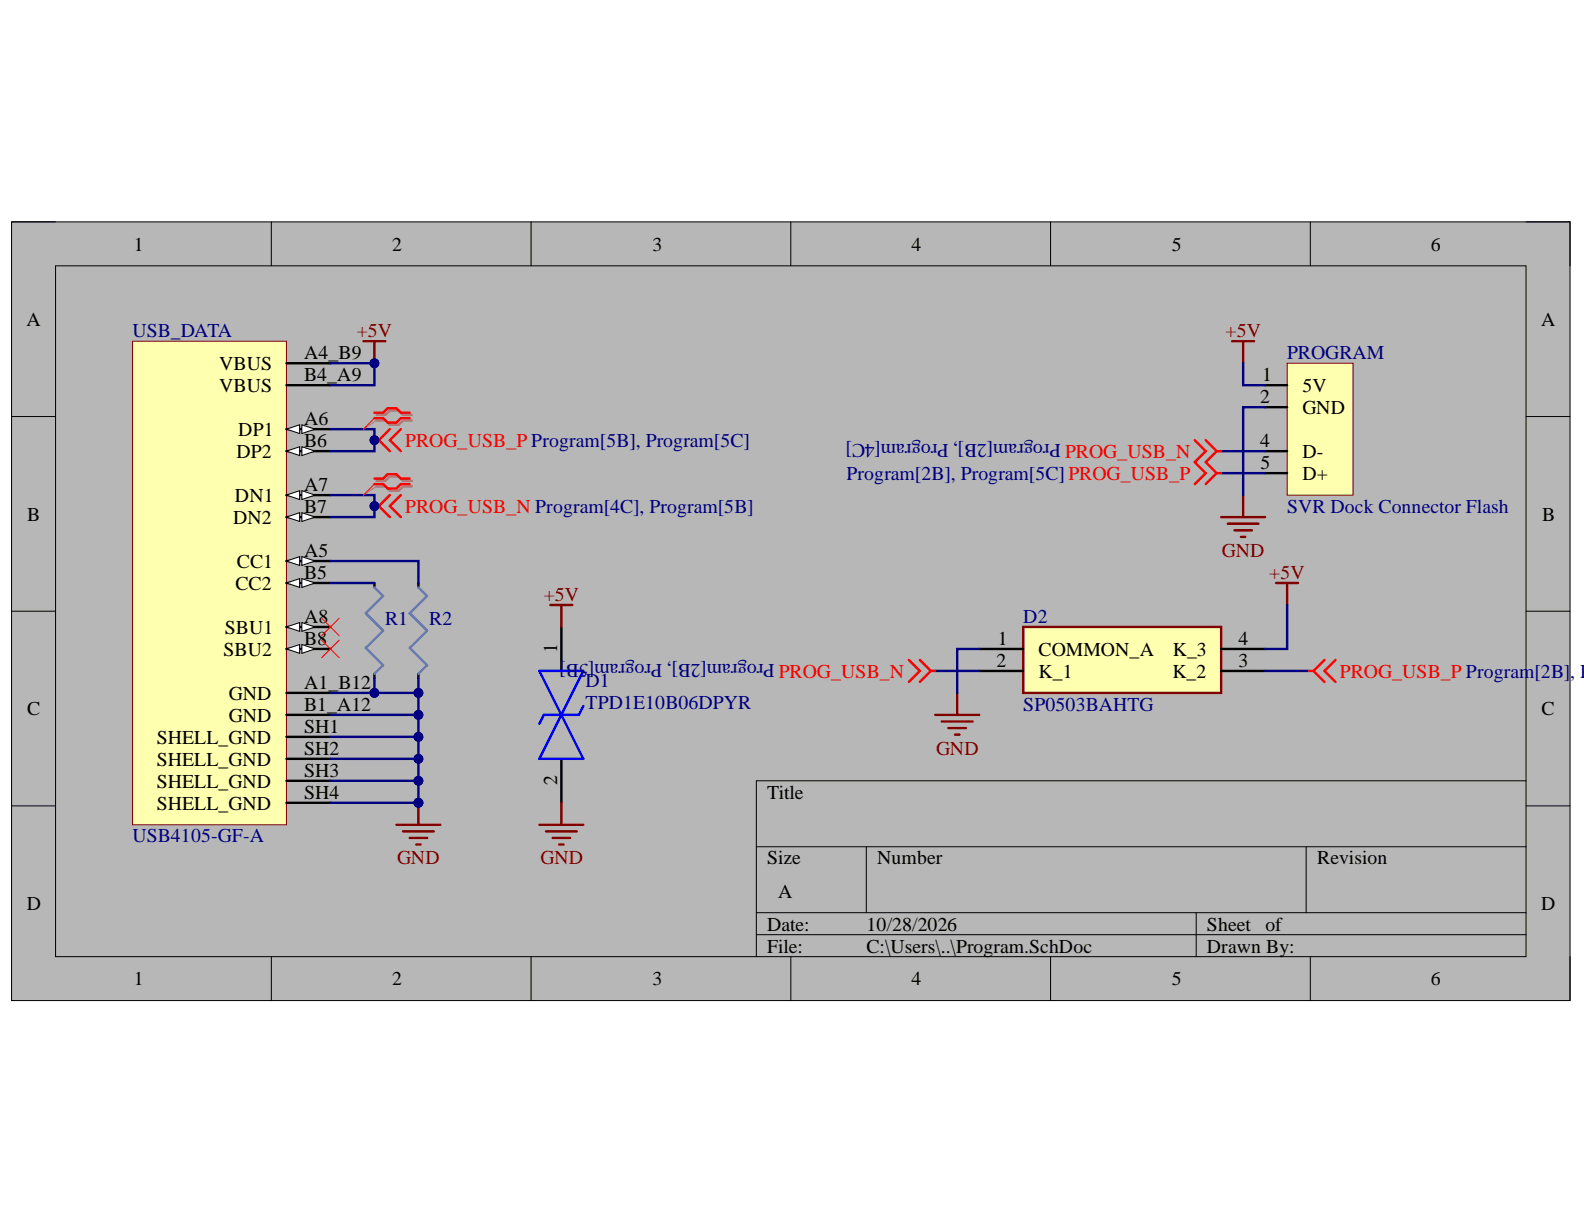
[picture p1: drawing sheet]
<svg xmlns="http://www.w3.org/2000/svg" width="279mm" height="216mm" viewBox="0 0 279 216" stroke-linecap="round" stroke-linejoin="round" font-family="sans-serif">
<path d="M2 39.1h274.9v137.4h-274.9z" fill-rule="evenodd" fill="#b7b7b7"/>
<path d="M2 39.1h274.9v137.4h-274.9z" fill="none" stroke="#000" stroke-width=".18"/>
<path d="M9.8 46.9h259.4v121.8h-259.4z" fill-rule="evenodd" fill="#b7b7b7"/>
<g fill="none" stroke="#000" stroke-width=".18">
<path d="M2 39.1h7.8M47.9 39.1v7.8M93.7 39.1v7.8M139.5 39.1v7.8M185.3 39.1v7.8M231.1 39.1v7.8M269.2 39.1h7.7v7.8M9.8 46.9h259.4v121.8h-259.4zM2 73.5h7.8M269.2 73.5h7.7M2 107.8h7.8M269.2 107.8h7.7"/>
<path d="M269.2 137.7h-135.8v31M2 142.2h7.8M133.4 149.4h135.8M152.8 149.4v11.6M230.4 149.4v11.6M269.2 142.2h7.7M47.9 168.7v7.8M93.7 168.7v7.8M133.4 161h135.8M133.4 164.9h135.8M139.5 168.7v7.8M185.3 168.7v7.8"/>
<path d="M211 161v7.7M231.1 168.7v7.8M276.9 168.7v7.8"/>
</g>
<path d="M23.4 60.2h27.1v85.3h-27.1z" fill-rule="evenodd" fill="#ffffb0"/>
<path d="M23.4 60.2h27.1v85.3h-27.1z" fill="none" stroke="#800000" stroke-width=".18"/>
<path d="M50.5 64.1h7.8M50.5 67.9h7.8M50.5 75.7h7.8M50.5 122.2h7.8M50.5 126.1h7.8M50.5 130h7.8M50.5 133.9h7.8M50.5 137.7h7.8M50.5 141.6h7.8" fill="none" stroke="#000" stroke-width=".42"/>
<path d="M50.5 75.7l2.4-.8v1.6z" fill="#f8fcff"/>
<path d="M50.5 75.7l2.4-.8v1.6z" fill="none" stroke="#000" stroke-width=".18"/>
<path d="M53.2 74.9l2.4 .8-2.4 .8z" fill="#f8fcff"/>
<path d="M53.2 74.9l2.4 .8-2.4 .8z" fill="none" stroke="#000" stroke-width=".18"/>
<path d="M50.5 79.6h7.8" fill="none" stroke="#000" stroke-width=".42"/>
<path d="M50.5 79.6l2.4-.8v1.6z" fill="#f8fcff"/>
<path d="M50.5 79.6l2.4-.8v1.6z" fill="none" stroke="#000" stroke-width=".18"/>
<path d="M53.2 78.8l2.4 .8-2.4 .8z" fill="#f8fcff"/>
<path d="M53.2 78.8l2.4 .8-2.4 .8z" fill="none" stroke="#000" stroke-width=".18"/>
<path d="M50.5 87.3h7.8" fill="none" stroke="#000" stroke-width=".42"/>
<path d="M50.5 87.3l2.4-.7v1.5z" fill="#f8fcff"/>
<path d="M50.5 87.3l2.4-.7v1.5z" fill="none" stroke="#000" stroke-width=".18"/>
<path d="M53.2 86.6l2.4 .7-2.4 .8z" fill="#f8fcff"/>
<path d="M53.2 86.6l2.4 .7-2.4 .8z" fill="none" stroke="#000" stroke-width=".18"/>
<path d="M50.5 91.2h7.8" fill="none" stroke="#000" stroke-width=".42"/>
<path d="M50.5 91.2l2.4-.8v1.6z" fill="#f8fcff"/>
<path d="M50.5 91.2l2.4-.8v1.6z" fill="none" stroke="#000" stroke-width=".18"/>
<path d="M53.2 90.4l2.4 .8-2.4 .8z" fill="#f8fcff"/>
<path d="M53.2 90.4l2.4 .8-2.4 .8z" fill="none" stroke="#000" stroke-width=".18"/>
<path d="M50.5 99h7.8" fill="none" stroke="#000" stroke-width=".42"/>
<path d="M50.5 99l2.4-.8v1.5z" fill="#f8fcff"/>
<path d="M50.5 99l2.4-.8v1.5z" fill="none" stroke="#000" stroke-width=".18"/>
<path d="M53.2 98.2l2.4 .8-2.4 .7z" fill="#f8fcff"/>
<path d="M53.2 98.2l2.4 .8-2.4 .7z" fill="none" stroke="#000" stroke-width=".18"/>
<path d="M50.5 102.8h7.8" fill="none" stroke="#000" stroke-width=".42"/>
<path d="M50.5 102.8l2.4-.7v1.5z" fill="#f8fcff"/>
<path d="M50.5 102.8l2.4-.7v1.5z" fill="none" stroke="#000" stroke-width=".18"/>
<path d="M53.2 102.1l2.4 .7-2.4 .8z" fill="#f8fcff"/>
<path d="M53.2 102.1l2.4 .7-2.4 .8z" fill="none" stroke="#000" stroke-width=".18"/>
<path d="M50.5 110.6h7.8" fill="none" stroke="#000" stroke-width=".42"/>
<path d="M50.5 110.6l2.4-.8v1.6z" fill="#f8fcff"/>
<path d="M50.5 110.6l2.4-.8v1.6z" fill="none" stroke="#000" stroke-width=".18"/>
<path d="M53.2 109.8l2.4 .8-2.4 .8z" fill="#f8fcff"/>
<path d="M53.2 109.8l2.4 .8-2.4 .8z" fill="none" stroke="#000" stroke-width=".18"/>
<path d="M50.5 114.5h7.8" fill="none" stroke="#000" stroke-width=".42"/>
<path d="M50.5 114.5l2.4-.8v1.5z" fill="#f8fcff"/>
<path d="M50.5 114.5l2.4-.8v1.5z" fill="none" stroke="#000" stroke-width=".18"/>
<path d="M53.2 113.7l2.4 .8-2.4 .7z" fill="#f8fcff"/>
<path d="M53.2 113.7l2.4 .8-2.4 .7z" fill="none" stroke="#000" stroke-width=".18"/>
<path d="M69.9 145.5h7.8M71.1 146.6h5.4M72.3 147.8h3.1M73.4 149h.8M73.8 141.6v3.9" fill="none" stroke="#800000" stroke-width=".42"/>
<circle cx="73.8" cy="141.6" r=".78" fill="#000080"/>
<circle cx="73.8" cy="141.6" r=".78" fill="none" stroke="#000080" stroke-width=".18"/>
<path d="M56.7 109l3.1 3.1M56.7 112.9l3.1 3.1M59.8 109l-3.1 3.1M59.8 112.9l-3.1 3.1" fill="none" stroke="#f00" stroke-width=".18"/>
<path d="M66 102.8v.8M66 118.9v.7M73.8 102.8v.8M73.8 118.9v.7" fill="none" stroke="#000" stroke-width=".42"/>
<path d="M66 103.6l1.6 1.5-3.1 3.1 3.1 3-3.1 3.1 3.1 3-1.6 1.6M73.8 103.6l1.5 1.5-3 3.1 3 3-3 3.1 3 3-1.5 1.6" fill="none" stroke="#4a86e8" stroke-width=".42"/>
<path d="M66 77.6h.8M66.8 77.6l2 2M68.8 75.7l-2 1.9M70.7 75.7l-1.9 1.9 1.9 2" fill="none" stroke="#f00" stroke-width=".42"/>
<circle cx="66" cy="77.6" r=".77" fill="#000080"/>
<circle cx="66" cy="77.6" r=".77" fill="none" stroke="#000080" stroke-width=".18"/>
<path d="M66 89.3h.8M66.8 89.3l2 1.9M68.8 87.3l-2 2M70.7 87.3l-1.9 2 1.9 1.9" fill="none" stroke="#f00" stroke-width=".42"/>
<circle cx="66" cy="89.3" r=".77" fill="#000080"/>
<circle cx="66" cy="89.3" r=".77" fill="none" stroke="#000080" stroke-width=".18"/>
<path d="M227 64.1h11.7v23.2h-11.7z" fill-rule="evenodd" fill="#ffffb0"/>
<path d="M227 64.1h11.7v23.2h-11.7z" fill="none" stroke="#800000" stroke-width=".18"/>
<path d="M223.2 67.9h3.8M223.2 71.8h3.8M223.2 79.6h3.8M223.2 83.5h3.8" fill="none" stroke="#000" stroke-width=".42"/>
<path d="M217.3 60.2h3.9M219.3 60.2v3.9M215.4 91.2h7.8M216.6 92.4h5.4M217.7 93.5h3.1M218.9 94.7h.8M219.3 87.3v3.9" fill="none" stroke="#800000" stroke-width=".42"/>
<path d="M180.5 110.6h34.9v11.6h-34.9z" fill-rule="evenodd" fill="#ffffb0"/>
<path d="M64.1 60.2h3.9M66 60.2v3.9M180.5 110.6h34.9v11.6h-34.9zM225.1 102.8h3.9M227 102.8v3.9M165 126.1h7.7M166.1 127.3h5.5M167.3 128.4h3.1M168.5 129.6h.7M168.8 122.2v3.9" fill="none" stroke="#800000" stroke-width=".42"/>
<path d="M172.7 114.5h7.8M172.7 118.3h7.8M215.4 114.5h7.8M215.4 118.3h7.8" fill="none" stroke="#000" stroke-width=".42"/>
<circle cx="66" cy="64.1" r=".77" fill="#000080"/>
<circle cx="66" cy="64.1" r=".77" fill="none" stroke="#000080" stroke-width=".18"/>
<path d="M99 110.6v7.7M99 133.9v7.7" fill="none" stroke="#000" stroke-width=".42"/>
<path d="M95.1 118.3h7.8l-3.9 7.8zM99 126.1l3.9 7.8h-7.8zM102.9 124.5l-.8 1.6h-6.2l-.8 1.5" fill="none" stroke="#00f" stroke-width=".42"/>
<path d="M97.1 106.7h3.9M99 106.7v3.9M95.1 145.5h7.8M96.3 146.6h5.4M97.5 147.8h3.1M98.6 149h.8M99 141.6v3.9" fill="none" stroke="#800000" stroke-width=".42"/>
<path d="M58.3 99h15.5v3.8M58.3 102.8h7.7M58.3 126.1h15.5" fill="none" stroke="#000080" stroke-width=".42"/>
<circle cx="73.8" cy="126.1" r=".78" fill="#000080"/>
<circle cx="73.8" cy="126.1" r=".78" fill="none" stroke="#000080" stroke-width=".18"/>
<path d="M58.3 130h15.5" fill="none" stroke="#000080" stroke-width=".42"/>
<circle cx="73.8" cy="130" r=".78" fill="#000080"/>
<circle cx="73.8" cy="130" r=".78" fill="none" stroke="#000080" stroke-width=".18"/>
<path d="M58.3 133.9h15.5" fill="none" stroke="#000080" stroke-width=".42"/>
<circle cx="73.8" cy="133.8" r=".78" fill="#000080"/>
<circle cx="73.8" cy="133.8" r=".78" fill="none" stroke="#000080" stroke-width=".18"/>
<path d="M58.3 137.7h15.5" fill="none" stroke="#000080" stroke-width=".42"/>
<circle cx="73.8" cy="137.7" r=".78" fill="#000080"/>
<circle cx="73.8" cy="137.7" r=".78" fill="none" stroke="#000080" stroke-width=".18"/>
<path d="M58.3 141.6h15.5" fill="none" stroke="#000080" stroke-width=".42"/>
<circle cx="73.8" cy="141.6" r=".78" fill="#000080"/>
<circle cx="73.8" cy="141.6" r=".78" fill="none" stroke="#000080" stroke-width=".18"/>
<path d="M58.3 122.2h15.5v19.4" fill="none" stroke="#000080" stroke-width=".42"/>
<circle cx="73.8" cy="141.6" r=".78" fill="#000080"/>
<circle cx="73.8" cy="141.6" r=".78" fill="none" stroke="#000080" stroke-width=".18"/>
<circle cx="73.8" cy="137.7" r=".78" fill="#000080"/>
<circle cx="73.8" cy="137.7" r=".78" fill="none" stroke="#000080" stroke-width=".18"/>
<circle cx="73.8" cy="133.8" r=".78" fill="#000080"/>
<circle cx="73.8" cy="133.8" r=".78" fill="none" stroke="#000080" stroke-width=".18"/>
<circle cx="73.8" cy="130" r=".78" fill="#000080"/>
<circle cx="73.8" cy="130" r=".78" fill="none" stroke="#000080" stroke-width=".18"/>
<circle cx="73.8" cy="126.1" r=".78" fill="#000080"/>
<circle cx="73.8" cy="126.1" r=".78" fill="none" stroke="#000080" stroke-width=".18"/>
<circle cx="73.8" cy="122.2" r=".78" fill="#000080"/>
<circle cx="73.8" cy="122.2" r=".78" fill="none" stroke="#000080" stroke-width=".18"/>
<circle cx="66" cy="122.2" r=".77" fill="#000080"/>
<circle cx="66" cy="122.2" r=".77" fill="none" stroke="#000080" stroke-width=".18"/>
<path d="M66 119.6v2.6" fill="none" stroke="#000080" stroke-width=".42"/>
<circle cx="66" cy="122.2" r=".77" fill="#000080"/>
<circle cx="66" cy="122.2" r=".77" fill="none" stroke="#000080" stroke-width=".18"/>
<path d="M73.8 119.6v2.6" fill="none" stroke="#000080" stroke-width=".42"/>
<circle cx="73.8" cy="122.2" r=".78" fill="#000080"/>
<circle cx="73.8" cy="122.2" r=".78" fill="none" stroke="#000080" stroke-width=".18"/>
<path d="M58.3 75.7h7.7v3.9h-7.7" fill="none" stroke="#000080" stroke-width=".42"/>
<circle cx="66" cy="77.6" r=".77" fill="#000080"/>
<circle cx="66" cy="77.6" r=".77" fill="none" stroke="#000080" stroke-width=".18"/>
<path d="M58.3 87.3h7.7v3.9h-7.7" fill="none" stroke="#000080" stroke-width=".42"/>
<circle cx="66" cy="89.3" r=".77" fill="#000080"/>
<circle cx="66" cy="89.3" r=".77" fill="none" stroke="#000080" stroke-width=".18"/>
<path d="M58.3 64.1h7.7v3.8h-7.7M215.4 79.6h7.8M219.3 64.1v3.8h3.9M223.2 71.8h-3.9v15.5M215.4 83.5h7.8M172.7 114.5h-3.9v7.7M227 106.7v7.8h-3.8" fill="none" stroke="#000080" stroke-width=".42"/>
<circle cx="66" cy="64.1" r=".77" fill="#000080"/>
<circle cx="66" cy="64.1" r=".77" fill="none" stroke="#000080" stroke-width=".18"/>
<path d="M165 118.3h7.7M223.2 118.3h7.7" fill="none" stroke="#000080" stroke-width=".42"/>
<g fill="none" stroke="#f00" stroke-width=".42">
<path d="M66 72.8h1.6l.8-.8h1.5l.8 .8h1.6M66 73.8h1.6l.8 .7h1.5l.8-.7h1.6M210.7 77.6l2 2-2 1.9 2 2-2 1.9M212.7 77.6l1.9 2M214.6 79.6l-1.9 1.9 1.9 2M214.6 79.6h.8M66 84.4h1.6l.8-.8h1.5l.8 .8h1.6M66 85.4h1.6l.8 .8h1.5l.8-.8h1.6M214.6 83.5l-1.9 1.9M214.6 83.5h.8M160.3 116.4l1.9 1.9-1.9 2M162.2 116.4l2 1.9"/>
<path d="M164.2 118.3h.8M164.2 118.3l-2 2M230.9 118.3h.8M231.7 118.3l1.9 2M233.6 116.4l-1.9 1.9M235.6 116.4l-2 1.9 2 2"/>
</g>
<path d="M66.4 73.2h1.6l.8-.8h1.5l.8 .8h1.5M66.4 74.2h1.6l.8 .7h1.5l.8-.7h1.5M66.4 84.8h1.6l.8-.8h1.5l.8 .8h1.5M66.4 85.8h1.6l.8 .8h1.5l.8-.8h1.5" fill="none" stroke="#a27575" stroke-width=".42"/>
<path d="M66.4 74.2l-2.3 1.5M66.4 85.8l-2.3 1.5" fill="none" stroke="#a27575" stroke-width=".18"/>
<path d="M66 73.8l-1.9 1.9M66 85.4l-1.9 1.9" fill="none" stroke="#f00" stroke-width=".18"/>
<g font-size="3.5">
<text x="23.6" y="44.2">1</text>
<text x="69.2" y="44.2">2</text>
<text x="115.1" y="44.2">3</text>
<text x="160.8" y="44.2">4</text>
<text x="206.7" y="44.2">5</text>
<text x="252.4" y="44.2">6</text>
<text x="4.7" y="57.5">A</text>
<text x="271.8" y="57.5">A</text>
<text x="38.7" y="65.3">VBUS</text>
<text x="53.6" y="63.3">A4_B9</text>
<text x="38.7" y="69.1">VBUS</text>
<text x="53.6" y="67.2">B4_A9</text>
<text x="222.3" y="71.1">2</text>
<text x="222.6" y="67.2">1</text>
<text x="229.7" y="69.1">5V</text>
<text x="42" y="76.9">DP1</text>
<text x="53.6" y="75">A6</text>
<text x="229.7" y="73">GND</text>
<text x="41.7" y="80.8">DP2</text>
<text x="53.6" y="78.9">B6</text>
<text x="222.3" y="78.9">4</text>
<text x="222.4" y="82.8">5</text>
<text x="229.7" y="80.8">D-</text>
<text x="41.4" y="88.5">DN1</text>
<text x="53.6" y="86.6">A7</text>
<text x="229.7" y="84.7">D+</text>
<text x="4.8" y="91.9">B</text>
<text x="41.1" y="92.4">DN2</text>
<text x="53.6" y="90.4">B7</text>
<text x="272" y="91.9">B</text>
<text x="41.8" y="100.2">CC1</text>
<text x="53.6" y="98.2">A5</text>
<text x="41.5" y="104.1">CC2</text>
<text x="53.6" y="102.1">B5</text>
<text x="39.7" y="111.8">SBU1</text>
<text x="53.6" y="109.9">A8</text>
<text x="53.6" y="113.8">B8</text>
<text x="176" y="113.8">1</text>
<text x="218.5" y="113.8">4</text>
<text x="39.4" y="115.6">SBU2</text>
<text x="98.3" y="115.2" transform="rotate(-90 98.3 115.2)">1</text>
<text x="175.8" y="117.6">2</text>
<text x="183.2" y="115.6">COMMON_A</text>
<text x="183.2" y="119.5">K_1</text>
<text x="206.8" y="119.5">K_2</text>
<text x="206.9" y="115.6">K_3</text>
<text x="218.5" y="117.6">3</text>
<text x="40.3" y="123.4">GND</text>
<text x="53.6" y="121.5">A1_B12</text>
<text x="53.6" y="125.4">B1_A12</text>
<text x="4.8" y="126.2">C</text>
<text x="27.7" y="131.2">SHELL_GND</text>
<text x="40.3" y="127.3">GND</text>
<text x="53.6" y="129.2">SH1</text>
<text x="271.9" y="126.2">C</text>
<text x="27.7" y="135.1">SHELL_GND</text>
<text x="53.6" y="133.1">SH2</text>
<text x="53.6" y="137">SH3</text>
<text x="27.7" y="139">SHELL_GND</text>
<text x="27.7" y="142.8">SHELL_GND</text>
<text x="53.6" y="140.9">SH4</text>
<text x="98.3" y="138.5" transform="rotate(-90 98.3 138.5)">2</text>
<text x="135.3" y="140.9">Title</text>
<text x="135.3" y="152.5">Size</text>
<text x="154.7" y="152.5">Number</text>
<text x="232.3" y="152.5">Revision</text>
<text x="4.7" y="160.5">D</text>
<text x="137.3" y="158.3">A</text>
<text x="271.8" y="160.5">D</text>
<text x="135.3" y="164.1">Date:</text>
<text x="152.8" y="164.1">10/28/2026</text>
<text x="212.9" y="164.1">Sheet</text>
<text x="223.2" y="164.1">of</text>
<text x="23.6" y="173.8">1</text>
<text x="69.2" y="173.8">2</text>
<text x="115.1" y="173.8">3</text>
<text x="135.3" y="168">File:</text>
<text x="152.8" y="168">C:\Users\..\Program.SchDoc</text>
<text x="160.8" y="173.8">4</text>
<text x="206.7" y="173.8">5</text>
<text x="212.9" y="168">Drawn By:</text>
<text x="252.4" y="173.8">6</text>
</g>
<g font-size="3.5" fill="#000080">
<text x="23.3" y="59.4">USB_DATA</text>
<text x="227" y="63.3">PROGRAM</text>
<text x="187.1" y="78.4" transform="rotate(-180 187.1 78.4)">Program[2B], Program[4C]</text>
<text x="149.3" y="84.7">Program[2B], Program[5C]PROG_USB_P</text>
<text x="227" y="90.4">SVR Dock Connector Flash</text>
<text x="67.9" y="110.2">R1</text>
<text x="75.7" y="110.2">R2</text>
<text x="180.5" y="109.9">D2</text>
<text x="136.6" y="117.2" transform="rotate(-180 136.6 117.2)">Program[2B], Program[5B]</text>
<text x="277" y="119.5">, P</text>
<text x="103.3" y="121.1">D1</text>
<text x="103.3" y="125">TPD1E10B06DPYR</text>
<text x="180.5" y="125.4">SP0503BAHTG</text>
<text x="23.3" y="148.6">USB4105-GF-A</text>
</g>
<g font-size="3.5" fill="#800000">
<text x="62.9" y="59.4">+5V</text>
<text x="216.2" y="59.4">+5V</text>
<text x="215.5" y="98.2">GND</text>
<text x="95.9" y="106">+5V</text>
<text x="223.9" y="102.1">+5V</text>
<text x="165.1" y="133.1">GND</text>
<text x="70" y="152.5">GND</text>
<text x="95.3" y="152.5">GND</text>
</g>
<g font-size="3.5" fill="#f00">
<text x="71.5" y="78.9">PROG_USB_P Program[5B], Program[5C]</text>
<text x="187.9" y="80.8">PROG_USB_N</text>
<text x="71.5" y="90.4">PROG_USB_N Program[4C], Program[5B]</text>
<text x="137.4" y="119.5">PROG_USB_N</text>
<text x="236.3" y="119.5">PROG_USB_P Program[2B]</text>
</g>
</svg>
